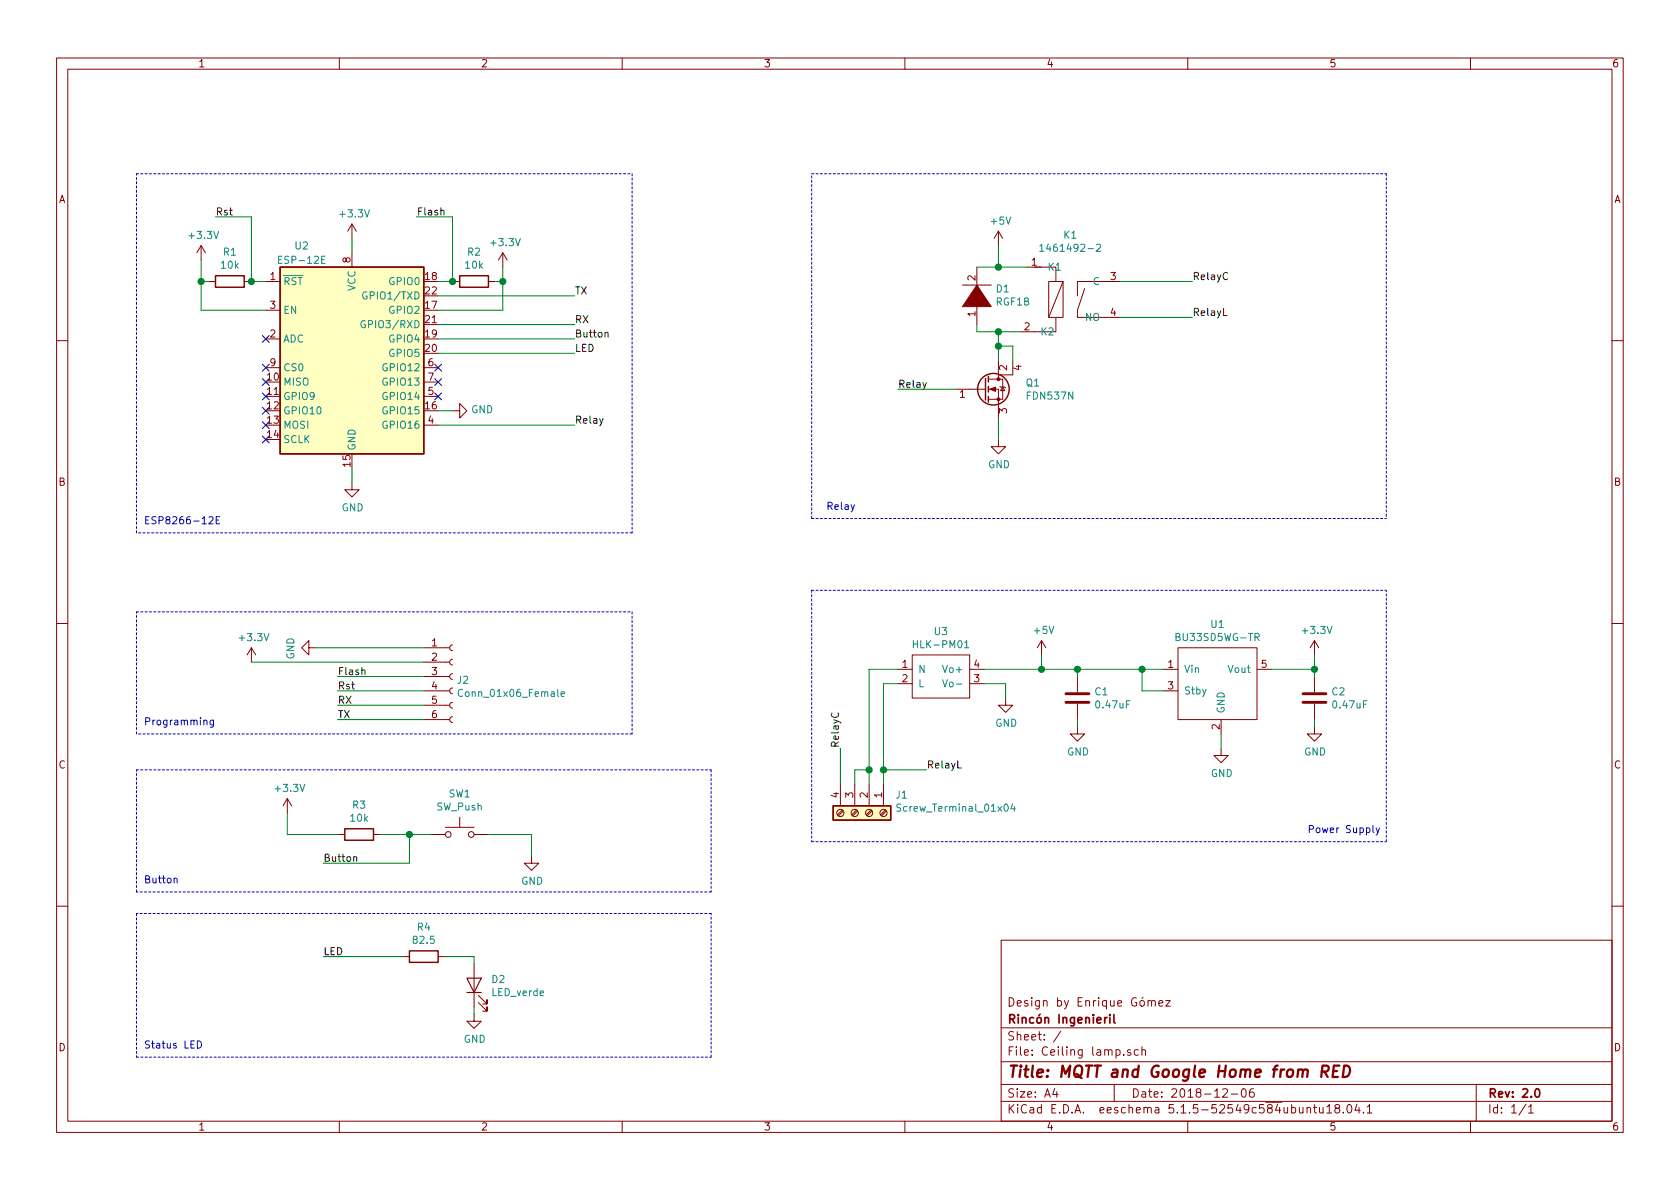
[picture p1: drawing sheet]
<svg xmlns="http://www.w3.org/2000/svg" width="297mm" height="210mm" viewBox="0 0 297 210" stroke-linecap="round" stroke-linejoin="round" font-family="sans-serif">
<g fill="none" stroke="#840000" stroke-width=".18">
<path d="M10 10.3h277v189.9h-277zM12 12.2h273v186.1h-273zM60 10.3v1.9M110 10.3v1.9M160 10.3v1.9M210 10.3v1.9M260 10.3v1.9M62.2 39.6v2.6M62.2 39.6l-.7 1.3M62.2 39.6l.8 1.3M35.6 43.4l-.8 1.3M35.6 43.4v2.6"/>
<path d="M35.6 43.4l.7 1.3M36.8 49.8h1.3M43.2 49.8h1.2M47 49.8h2.5M47 59.9h2.5M47 54.9h2.5M62.2 44.7v2.5M80 49.8h1.3M86.4 49.8h1.2M88.9 44.7l-.8 1.3M88.9 44.7v2.5M88.9 44.7l.8 1.3"/>
<path d="M170.2 50.4h5.1M172.7 47.2v3.8M172.7 53.6v3.8M176.5 40.9v2.5M176.5 40.9l-.7 1.3M176.5 40.9l.8 1.3M181.6 47.2h2.5M182.9 47.2h3.8v2.6M185.4 49.8h2.6v6.3h-2.6zM186.7 56.1v2.6h-6.4M188 49.8l-2.6 6.3M191.8 51l-1.3 3.9v1.2h7.6"/>
<path d="M198.1 49.8h-7.6v2.5M10 60.2h2M47 65h2.5M74.9 75.2h2.6M74.9 70.1h2.6M74.9 65h2.6M74.9 67.6h2.6M80 72.6h1.3v-1.2l1.2 1.2-1.2 1.3v-1.3M168.9 68.8h5.3M174.8 68.8h1.7v5.1M174.8 67.1h2.5v3.5h-2.5M176.5 77.7v1.3h1.3l-1.3 1.3-1.2-1.3h1.2"/>
<path d="M176.5 63.7v2.6M176.8 68.3l.1 .1h.8l.1 .2M177.3 68.4l.4 .7h-.8zM179.1 63.7v2.6h-2.6v.8M285 60.2h2M62.2 85.3v1.3h1.3l-1.3 1.3-1.2-1.3h1.2M10 110.3h2M44.4 114.5l-.7 1.3M44.4 114.5v2.6M44.4 114.5l.8 1.3M54.6 114.5v-1.2l-1.3 1.2 1.3 1.3v-1.3h1.3M74.9 119.6h4.6"/>
<path d="M74.9 117.1h4.6M74.9 114.5h4.6M80 119.1l-.3 .1-.2 .4 .1 .3 .4 .2M80 116.6l-.3 .1-.2 .3 .1 .4 .4 .2M80 114l-.3 .1-.2 .4 .1 .4 .4 .2M158.7 118.4h2.6M161.3 115.8h10.1v7.6h-10.1zM171.4 118.4h2.6M184.1 113.3l-.7 1.2M184.1 113.3v2.5M184.1 113.3l.8 1.2M190.5 119.6v2.8"/>
<path d="M205.7 118.4h2.6M208.3 114.5h13.9v12.7h-13.9zM222.2 118.4h2.6M232.4 113.3l-.8 1.2M232.4 113.3v2.5M232.4 119.6v2.8M232.4 113.3l.8 1.2M285 110.3h2M74.9 122.2h4.6M74.9 127.2h4.6M74.9 124.7h4.6M80 126.7l-.3 .1-.2 .4 .1 .4 .4 .2"/>
<path d="M80 124.2l-.3 .1-.2 .3 .1 .4 .4 .2M80 121.7l-.3 .1-.2 .3 .1 .4 .4 .2M148.6 138.7v3.8M151.1 138.7v3.8M153.7 138.7v3.8M156.2 138.7v3.8M158.7 120.9h2.6M171.4 120.9h2.6M177.8 123.4v1.3h1.3l-1.3 1.3-1.3-1.3h1.3M190.5 128.5v1.3h1.3l-1.3 1.3-1.3-1.3h1.3M190.5 124.5v2.7M205.7 122.2h2.6"/>
<path d="M215.9 132.3v1.3h1.3l-1.3 1.3-1.3-1.3h1.3M215.9 127.2v2.6M232.4 128.5v1.3h1.3l-1.3 1.3-1.3-1.3h1.3M232.4 124.5v2.7M50.8 141.2l-.8 1.3M50.8 141.2v2.6M50.8 141.2l.8 1.3M59.7 147.6h1.3M66 147.6h1.3M76.2 147.6h2.5M78.7 146.3h5.1M81.3 144.5v1.8"/>
<path d="M83.8 147.6h2.6M94 151.4v1.2h1.2l-1.2 1.3-1.3-1.3h1.3M148.9 143.2l-.8 .9M149.1 143.4l-.8 .9M151.5 143.2l-.9 .9M151.6 143.4l-.8 .9M154 143.2l-.8 .9M154.2 143.4l-.9 .9M156.5 143.2l-.8 .9M156.7 143.4l-.8 .9M10 160.2h2M71.1 169.2h1.3"/>
<path d="M77.5 169.2h1.2M83.8 179.3v1.3h1.3l-1.3 1.3-1.3-1.3h1.3M83.8 170.4v7.6M84.6 177.3l1.5 1.5v-.8v.8h-.8M84.6 176l1.5 1.5v-.7v.7h-.8M177 166.3h108v32h-108zM203 177.1l.2-.2 .4 .1v.9M203.6 177.1a.36 .36 0 0 1 .3-.2 .36 .36 0 0 1 .4 .2v.8M204.9 177.4l.7-.1-.1-.3-.4-.1-.2 .2 .1 .7h.5M206.1 176.9h.8l-.8 1h.8M285 160.2h2M60 198.3v1.9"/>
<path d="M110 198.3v1.9M160 198.3v1.9M177 194.8h108M177 191.8h108M177 187.8h108M177 181.8h108M186.5 192.5l-.4 1h1M186.8 193v1M187.6 182.3l-1.3 2M197 191.8v3M198.7 186.5v.1M199.9 185.7l-.4-.1-.2 .2 .1 .2 .5 .2v.3h-.6"/>
<path d="M201.3 185.7l-.5-.1-.2 .3v.6l.2 .1 .5-.1M201.9 185.7l.2-.1 .4 .1v.9M201.9 185.1v1.5M210 198.3v1.9M216.2 192.7l.2-.2h.4l.2 .5-.9 1h.9M217.7 193.5h1.1M219.6 192.7l.4-.2a.94 .94 0 0 1 0 1.5 .82 .82 0 0 1-.4-1.3zM221.6 192.5a.59 .59 0 0 0-.7 .7l.1 .7 .2 .1 .5-.1 .1-.5-.2-.2-.4-.1-.3 .3M231.1 196l.2-.2 .3 .1 .1 .9M231.1 195.8v1M232.2 195.8h.6M232.4 195.3v1.3l.4 .2"/>
<path d="M233.3 195.8v.8a.37 .37 0 0 0 .6 .1M233.9 195.8v1M234.6 195.8l.4-.5v1.5M234.6 196.8h.8M236.3 196l-.3-.3 .1-.3a.48 .48 0 0 1 .8 .2l-.2 .3a.52 .52 0 0 0-.6 .2 .52 .52 0 0 0 0 .6l.5 .1 .2-.1a.48 .48 0 0 0-.1-.7h-.1M237.5 196.7v.1M238.3 195.5l.2-.2a.8 .8 0 0 1 .5 .8 .8 .8 0 0 1-.5 .7l-.2-.1-.1-.4zM239.9 195.2l-.3 1.1h.9M240.3 195.8v1M241.1 196.7v.1M241.7 195.8l.4-.5v1.5M241.7 196.8h.9"/>
<path d="M260 198.3v1.9M261 191.8v6.5M269.8 195.2l-1.2 2M270.3 195.8l.4-.5v1.5M270.3 196.8h.8"/>
<circle cx="79.2" cy="147.6" r=".51"/>
<circle cx="83.3" cy="147.6" r=".51"/>
<circle cx="148.6" cy="143.8" r=".63"/>
<circle cx="151.1" cy="143.8" r=".63"/>
<circle cx="153.7" cy="143.8" r=".63"/>
<circle cx="156.2" cy="143.8" r=".63"/>
</g>
<path d="M195.7 179.9l-.3 .2-.1 .1M196.2 179.4v.2M196.2 179.9v1M197 179.4v1.3l.2 .2M271.5 192.7l.2-.2a.81 .81 0 0 1 .6 .6 .81 .81 0 0 1-.3 .8l-.1 .1a.79 .79 0 0 1-.4-1.3z" fill="none" stroke="#840000" stroke-width=".3"/>
<path d="M233.7 189.5h.8a.56 .56 0 0 0 .4-.5 .56 .56 0 0 0-.3-.6h-.8l-.2 2M234.2 189.5l.5 .9M235.7 189.4h.7M236.8 188.4h-1l-.2 2h1M237.7 188.4h.5a1.09 1.09 0 0 1 .4 1.3 1.09 1.09 0 0 1-1.2 .7z" fill="none" stroke="#840000" stroke-width=".41"/>
<g fill="#ffffc2" stroke="#ffffc2" stroke-width=".18">
<path d="M147.3 142.5h10.2v2.5h-10.2z"/>
<path d="M49.5 47.2h25.4v33.1h-25.4z"/>
</g>
<g fill="none" stroke="#840000" stroke-width=".25">
<path d="M38.1 48.8h5.1v2h-5.1zM49.5 47.2h25.4v33.1h-25.4zM81.3 48.8h5.1v2h-5.1zM174.2 66.9v3.8M174.8 66.5v1.1M174.8 68.3v1M174.8 70.1v1M61 146.6h5v2h-5zM147.3 142.5h10.2v2.5h-10.2zM72.4 168.1h5.1v2.1h-5.1z"/>
<circle cx="175.6" cy="68.8" r="2.79"/>
</g>
<g fill="none" stroke="#008484" stroke-width=".18">
<path d="M57.5 45.3h-.6v1.3h.6M64.5 56.8a.59 .59 0 0 0-.7 .5 .59 .59 0 0 0 .7 .6l.1-.5h-.2M64.8 51.7a.59 .59 0 0 0-.7 .6 .59 .59 0 0 0 .7 .5l.1-.5h-.2M183.8 43.5l.4-.3v1.2M183.8 44.4h.8M193.9 43.3l.5-.1 .2 .3-.1 .2-.7 .7h.8M170.6 113.6l.3-.3v1.2M170.6 114.5h.7M81.8 122a.6 .6 0 0 0-.8 .4 .6 .6 0 0 0 .6 .8l.2-.2M99.2 122.7l.6-.1-.1-.2-.3-.1-.2 .2 .1 .6h.4M166.6 120.2l.5 1.3 .4-1.3M159.3 142.3l-.5-.1-.2 .1v.4l.6 .3 .1 .2-.3 .3-.5-.1"/>
<path d="M179 142.1l-.3 .9h.8M179.3 142.6v.9"/>
</g>
<g fill="#840000" stroke="#840000" stroke-width=".18">
<path d="M175 68.8l1-.4v.8z"/>
<path d="M172.7 50.4l2.6 3.8h-5.1z"/>
<circle cx="176.5" cy="70.6" r=".25"/>
<circle cx="176.5" cy="67.1" r=".25"/>
</g>
<path d="M82.5 173h2.6l-1.3 2.5zM82.5 175.5h2.6" fill="none" stroke="#840000" stroke-width=".2"/>
<path d="M188.5 124.2h4M188.5 122.7h4M230.4 124.2h4M230.4 122.7h4" fill="none" stroke="#840000" stroke-width=".51"/>
<g fill="none" stroke="#0000c2" stroke-width=".18" stroke-dasharray=".4 .4">
<path d="M24.1 30.7h87.7M111.8 30.7v63.5M143.5 30.7h101.6M245.1 30.7v61M24.1 94.2v-63.5M111.8 94.2h-87.7M143.5 91.7h101.6M143.5 91.7v-61M24.1 108.2h87.7M111.8 108.2v21.6M143.5 104.4h101.6M143.5 104.4v44.4"/>
<path d="M24.1 129.8v-21.6M24.1 136.1h101.6M111.8 129.8h-87.7M125.7 136.1v21.6M24.1 157.7v-21.6M125.7 157.7h-101.6M143.5 148.8h101.6M245.1 148.8v-44.4M24.1 161.5v25.4M125.7 161.5h-101.6M24.1 186.9h101.6M125.7 186.9v-25.4"/>
</g>
<g fill="none" stroke="#008400" stroke-width=".18">
<path d="M38.1 38.3h6.3v11.5h2.6M73.7 38.3h6.3v11.5h-2.5M35.6 46v8.9h11.4M35.6 49.8h1.2M62.2 42.2v2.5M77.5 52.3h24.1M77.5 59.9h24.1M77.5 57.4h24.1M87.6 49.8h1.3M88.9 47.2v7.7h-11.4M172.7 47.2h8.9M172.7 57.4v1.3h7.6"/>
<path d="M176.5 43.4v3.8M176.5 58.7v5M198.1 49.8h12.7M198.1 56.1h12.7M77.5 62.5h24.1M77.5 72.6h2.5M77.5 75.2h24.1M158.7 68.8h10.2M176.5 73.9v3.8M176.5 61.2h2.6v2.5M62.2 82.8v2.5M44.4 117.1h30.5"/>
<path d="M55.9 114.5h19M59.7 119.6h15.2M158.7 118.4h-5v20.3M174 118.4h31.7M184.1 115.8v2.6M190.5 118.4v1.2M201.9 118.4v3.8h3.8M224.8 118.4h7.6M232.4 115.8v3.8M59.7 122.2h15.2M59.7 124.7h15.2M59.7 127.2h15.2"/>
<path d="M148.6 132.3v6.4M153.7 136.1h-2.6v2.6M156.2 136.1h7.6M158.7 120.9h-2.5v17.8M174 120.9h3.8v2.5M190.5 127.2v1.3M215.9 129.8v2.5M232.4 127.2v1.3M50.8 143.8v3.8h8.9M67.3 147.6h8.9M72.4 147.6v5h-15.3M86.4 147.6h7.6v3.8"/>
<path d="M57.1 169.2h14M78.7 169.2h5.1v1.2M83.8 178v1.3"/>
</g>
<path d="M78 37.3l.1-.1h.3l.1 .8M107 58.9l.2-.1h.3v.8M216.3 54.5v1.3h.6M64 118.6l.2-.1h.3v.8M169.3 134.5v1.3h.7M62.5 151.6l.2-.1h.3l.1 .8" fill="none" stroke="#000" stroke-width=".18"/>
<path d="M37 91.5l.4-.1 .3 .3-.1 .2-.7 .7h.8M38.2 92h.5M38.8 91.4h-.6v1.2h.6M36 127.5l.2-.2 .3 .1 .1 .8M37.7 127.3v1.1l-.2 .2-.3-.1M37.7 127.4l-.3-.1-.3 .3 .2 .5h.4M30.8 155.4l.2-.1h.3v.8M242.7 146v1.1l.2 .1M243.3 146.4l.3 .8M243.9 146.4l-.4 1.1-.2 .2M34.9 184.1a.64 .64 0 0 1 .7 .6 .64 .64 0 0 1-.7 .6z" fill="none" stroke="#0000c2" stroke-width=".18"/>
<g fill="#008400" stroke="#008400" stroke-width=".25">
<circle cx="72.4" cy="147.6" r=".51"/>
<circle cx="153.7" cy="136.1" r=".51"/>
<circle cx="44.5" cy="49.8" r=".51"/>
<circle cx="88.9" cy="49.8" r=".51"/>
<circle cx="184.2" cy="118.4" r=".51"/>
<circle cx="201.9" cy="118.4" r=".51"/>
<circle cx="156.2" cy="136.1" r=".51"/>
<circle cx="190.5" cy="118.4" r=".51"/>
<circle cx="176.5" cy="58.7" r=".51"/>
<circle cx="232.4" cy="118.4" r=".51"/>
<circle cx="35.6" cy="49.8" r=".51"/>
<circle cx="176.5" cy="61.2" r=".51"/>
<circle cx="176.5" cy="47.2" r=".51"/>
<circle cx="80" cy="49.8" r=".51"/>
</g>
<g fill="none" stroke="#000084" stroke-width=".18">
<path d="M46.4 59.3l1.2 1.2M47.6 59.3l-1.2 1.2M46.4 69.5l1.2 1.2M46.4 72l1.2 1.2M46.4 66.9l1.2 1.3M46.4 74.6l1.2 1.2M46.4 64.4l1.2 1.2M46.4 77.1l1.2 1.2M47.6 69.5l-1.2 1.2M47.6 72l-1.2 1.2M47.6 66.9l-1.2 1.3M47.6 74.6l-1.2 1.2"/>
<path d="M47.6 64.4l-1.2 1.2M47.6 77.1l-1.2 1.2M76.9 69.5l1.2 1.2M76.9 66.9l1.2 1.3M76.9 64.4l1.2 1.2M78.1 69.5l-1.2 1.2M78.1 66.9l-1.2 1.3M78.1 64.4l-1.2 1.2"/>
</g>
<text font-size="2.8" fill="#840000" x="178" y="190.5">Title: MQTT and Google Home from RED</text>
<g font-size="2.1" fill="#840000">
<text x="178" y="178">Design by Enrique Gómez</text>
<text x="178" y="184">Sheet: /</text>
<text x="178" y="181">Rincón Ingenieril</text>
<text x="178" y="186.7">File: Ceiling lamp.sch</text>
<text x="178" y="196.9">KiCad E.D.A. eeschema 5.1.5-52549c584ubuntu18.04.1</text>
<text x="178" y="194.1">Size: A4</text>
<text x="200" y="194.1">Date: 2018-12-06</text>
<text x="263" y="194.1">Rev: 2.0</text>
<text x="263" y="196.9">Id: 1/1</text>
</g>
<g font-size="1.8" fill="#840000">
<text x="35" y="11.9">1</text>
<text x="85" y="11.9">2</text>
<text x="135" y="11.9">3</text>
<text x="185" y="11.9">4</text>
<text x="235" y="11.9">5</text>
<text x="285" y="11.9">6</text>
<text x="10.4" y="35.9">A</text>
<text x="285.4" y="35.9">A</text>
<text x="62" y="46.5" transform="rotate(-90 62 46.5)">8</text>
<text x="182.4" y="47">1</text>
<text x="47.8" y="49.5">1</text>
<text x="75.2" y="49.5">18</text>
<text x="75.2" y="52.1">22</text>
<text x="172.5" y="49.6" transform="rotate(-90 172.5 49.6)">2</text>
<text x="196.4" y="49.5">3</text>
<text x="47.8" y="59.7">2</text>
<text x="47.8" y="54.6">3</text>
<text x="75.2" y="54.6">17</text>
<text x="75.2" y="59.7">19</text>
<text x="75.2" y="57.1">21</text>
<text x="172.5" y="56" transform="rotate(-90 172.5 56)">1</text>
<text x="181.1" y="58.4">2</text>
<text x="196.4" y="55.9">4</text>
<text x="47.8" y="64.8">9</text>
<text x="75.2" y="62.2">20</text>
<text x="75.7" y="64.8">6</text>
<text x="178.1" y="65.5" transform="rotate(-90 178.1 65.5)">2</text>
<text x="180.6" y="65.5" transform="rotate(-90 180.6 65.5)">4</text>
<text x="47.3" y="67.3">10</text>
<text x="47.3" y="69.8">11</text>
<text x="75.7" y="69.8">5</text>
<text x="75.7" y="67.3">7</text>
<text x="169.7" y="70.4">1</text>
<text x="47.3" y="72.4">12</text>
<text x="47.3" y="74.9">13</text>
<text x="47.3" y="77.5">14</text>
<text x="75.2" y="72.4">16</text>
<text x="75.7" y="74.9">4</text>
<text x="178.1" y="73.1" transform="rotate(-90 178.1 73.1)">3</text>
<text x="62" y="82.5" transform="rotate(-90 62 82.5)">15</text>
<text x="10.4" y="85.9">B</text>
<text x="285.4" y="85.9">B</text>
<text x="76.4" y="114.3">1</text>
<text x="76.4" y="116.8">2</text>
<text x="76.4" y="119.4">3</text>
<text x="159.5" y="118.1">1</text>
<text x="172.2" y="118.1">4</text>
<text x="206.5" y="118.1">1</text>
<text x="223" y="118.1">5</text>
<text x="76.4" y="121.9">4</text>
<text x="76.4" y="124.5">5</text>
<text x="159.5" y="120.6">2</text>
<text x="172.2" y="120.6">3</text>
<text x="206.5" y="121.9">3</text>
<text x="76.4" y="127">6</text>
<text x="215.6" y="129" transform="rotate(-90 215.6 129)">2</text>
<text x="10.4" y="135.9">C</text>
<text x="285.4" y="135.9">C</text>
<text x="148.3" y="141.1" transform="rotate(-90 148.3 141.1)">4</text>
<text x="150.9" y="141.1" transform="rotate(-90 150.9 141.1)">3</text>
<text x="153.4" y="141.1" transform="rotate(-90 153.4 141.1)">2</text>
<text x="156" y="141.1" transform="rotate(-90 156 141.1)">1</text>
<text x="10.4" y="185.9">D</text>
<text x="285.4" y="185.9">D</text>
<text x="35" y="199.9">1</text>
<text x="85" y="199.9">2</text>
<text x="135" y="199.9">3</text>
<text x="185" y="199.9">4</text>
<text x="235" y="199.9">5</text>
<text x="285" y="199.9">6</text>
</g>
<g font-size="1.8">
<text x="38.1" y="38.1">Rst</text>
<text x="73.7" y="38.1">Flash</text>
<text x="101.6" y="52.1">TX</text>
<text x="210.8" y="49.5">RelayC</text>
<text x="101.6" y="59.7">Button</text>
<text x="101.6" y="57.1">RX</text>
<text x="210.8" y="55.9">RelayL</text>
<text x="101.6" y="62.2">LED</text>
<text x="158.7" y="68.6">Relay</text>
<text x="101.6" y="74.9">Relay</text>
<text x="59.7" y="119.4">Flash</text>
<text x="59.7" y="121.9">Rst</text>
<text x="59.7" y="124.5">RX</text>
<text x="59.7" y="127">TX</text>
<text x="148.3" y="132.3" transform="rotate(-90 148.3 132.3)">RelayC</text>
<text x="163.8" y="135.9">RelayL</text>
<text x="57.1" y="152.4">Button</text>
<text x="57.1" y="168.9">LED</text>
</g>
<g font-size="1.8" fill="#008484">
<text x="60.3" y="38.4">+3.3V</text>
<text x="175.3" y="39.7">+5V</text>
<text x="33.6" y="42.3">+3.3V</text>
<text x="39.2" y="47.5">10k</text>
<text x="39.5" y="45.2">R1</text>
<text x="49.7" y="46.7">ESP-12E</text>
<text x="52.2" y="44.1">U2</text>
<text x="82.3" y="47.5">10k</text>
<text x="82.7" y="45.2">R2</text>
<text x="86.9" y="43.5">+3.3V</text>
<text x="185" y="44.5">1461492-2</text>
<text x="185.2" y="47.9">K1</text>
<text x="188.1" y="42.2">K1</text>
<text x="50" y="50.4">RST</text>
<text x="62.9" y="51.5" transform="rotate(-90 62.9 51.5)">VCC</text>
<text x="65" y="53">GPIO1/TXD</text>
<text x="69" y="50.4">GPIO0</text>
<text x="176.2" y="51.7">D1</text>
<text x="193.3" y="50.4">C</text>
<text x="50" y="55.5">EN</text>
<text x="64.8" y="58">GPIO3/RXD</text>
<text x="69" y="55.5">GPIO2</text>
<text x="176.1" y="54">RGF1B</text>
<text x="183.9" y="59.3">K2</text>
<text x="191.9" y="56.8">NO</text>
<text x="50" y="60.6">ADC</text>
<text x="50" y="65.7">CS0</text>
<text x="68" y="65.7">GPIO12</text>
<text x="69" y="60.6">GPIO4</text>
<text x="69" y="63.1">GPIO5</text>
<text x="50" y="68.2">MISO</text>
<text x="50" y="70.7">GPIO9</text>
<text x="68" y="70.7">GPIO14</text>
<text x="68" y="68.2">GPIO13</text>
<text x="181.5" y="68.3">Q1</text>
<text x="181.7" y="70.7">FDN537N</text>
<text x="50" y="73.3">GPIO10</text>
<text x="50" y="75.8">MOSI</text>
<text x="68" y="73.3">GPIO15</text>
<text x="68" y="75.8">GPIO16</text>
<text x="83.3" y="73.1">GND</text>
<text x="50" y="78.4">SCLK</text>
<text x="62.9" y="79.8" transform="rotate(-90 62.9 79.8)">GND</text>
<text x="174.7" y="82.8">GND</text>
<text x="60.4" y="90.4">GND</text>
<text x="42.5" y="113.4">+3.3V</text>
<text x="165.3" y="112.3">U3</text>
<text x="182.9" y="112.1">+5V</text>
<text x="208.3" y="113.4">BU33SD5WG-TR</text>
<text x="214.1" y="111">U1</text>
<text x="230.5" y="112.1">+3.3V</text>
<text x="52" y="116.6" transform="rotate(-90 52 116.6)">GND</text>
<text x="162" y="114.6">HLK-PM01</text>
<text x="162.3" y="119">N</text>
<text x="167.1" y="119">Vo+</text>
<text x="209.3" y="119">Vin</text>
<text x="217.3" y="119">Vout</text>
<text x="80.9" y="120.9">J2</text>
<text x="81.7" y="123.2">Conn_01x06_Female</text>
<text x="162.3" y="121.5">L</text>
<text x="167.6" y="121.5">Vo-</text>
<text x="193.6" y="123">C1</text>
<text x="193.9" y="125.3">0.47uF</text>
<text x="209.3" y="122.8">Stby</text>
<text x="235.5" y="123">C2</text>
<text x="235.8" y="125.3">0.47uF</text>
<text x="176" y="128.5">GND</text>
<text x="216.5" y="126.2" transform="rotate(-90 216.5 126.2)">GND</text>
<text x="188.7" y="133.6">GND</text>
<text x="214.1" y="137.4">GND</text>
<text x="230.6" y="133.6">GND</text>
<text x="48.8" y="140">+3.3V</text>
<text x="62.4" y="143">R3</text>
<text x="77.2" y="143.3">SW_Push</text>
<text x="79.4" y="141">SW1</text>
<text x="158.4" y="141.2">J1</text>
<text x="159.3" y="143.5">Screw_Terminal_01x04</text>
<text x="62" y="145.3">10k</text>
<text x="92.2" y="156.5">GND</text>
<text x="73.2" y="166.9">82.5</text>
<text x="73.8" y="164.6">R4</text>
<text x="87" y="173.8">D2</text>
<text x="87" y="176.1">LED_verde</text>
<text x="82" y="184.4">GND</text>
</g>
<g font-size="1.8" fill="#0000c2">
<text x="25.4" y="92.7">ESP8266-12E</text>
<text x="146" y="90.2">Relay</text>
<text x="25.4" y="128.3">Programming</text>
<text x="231.1" y="147.3">Power Supply</text>
<text x="25.4" y="156.2">Button</text>
<text x="25.4" y="185.4">Status LED</text>
</g>
</svg>
